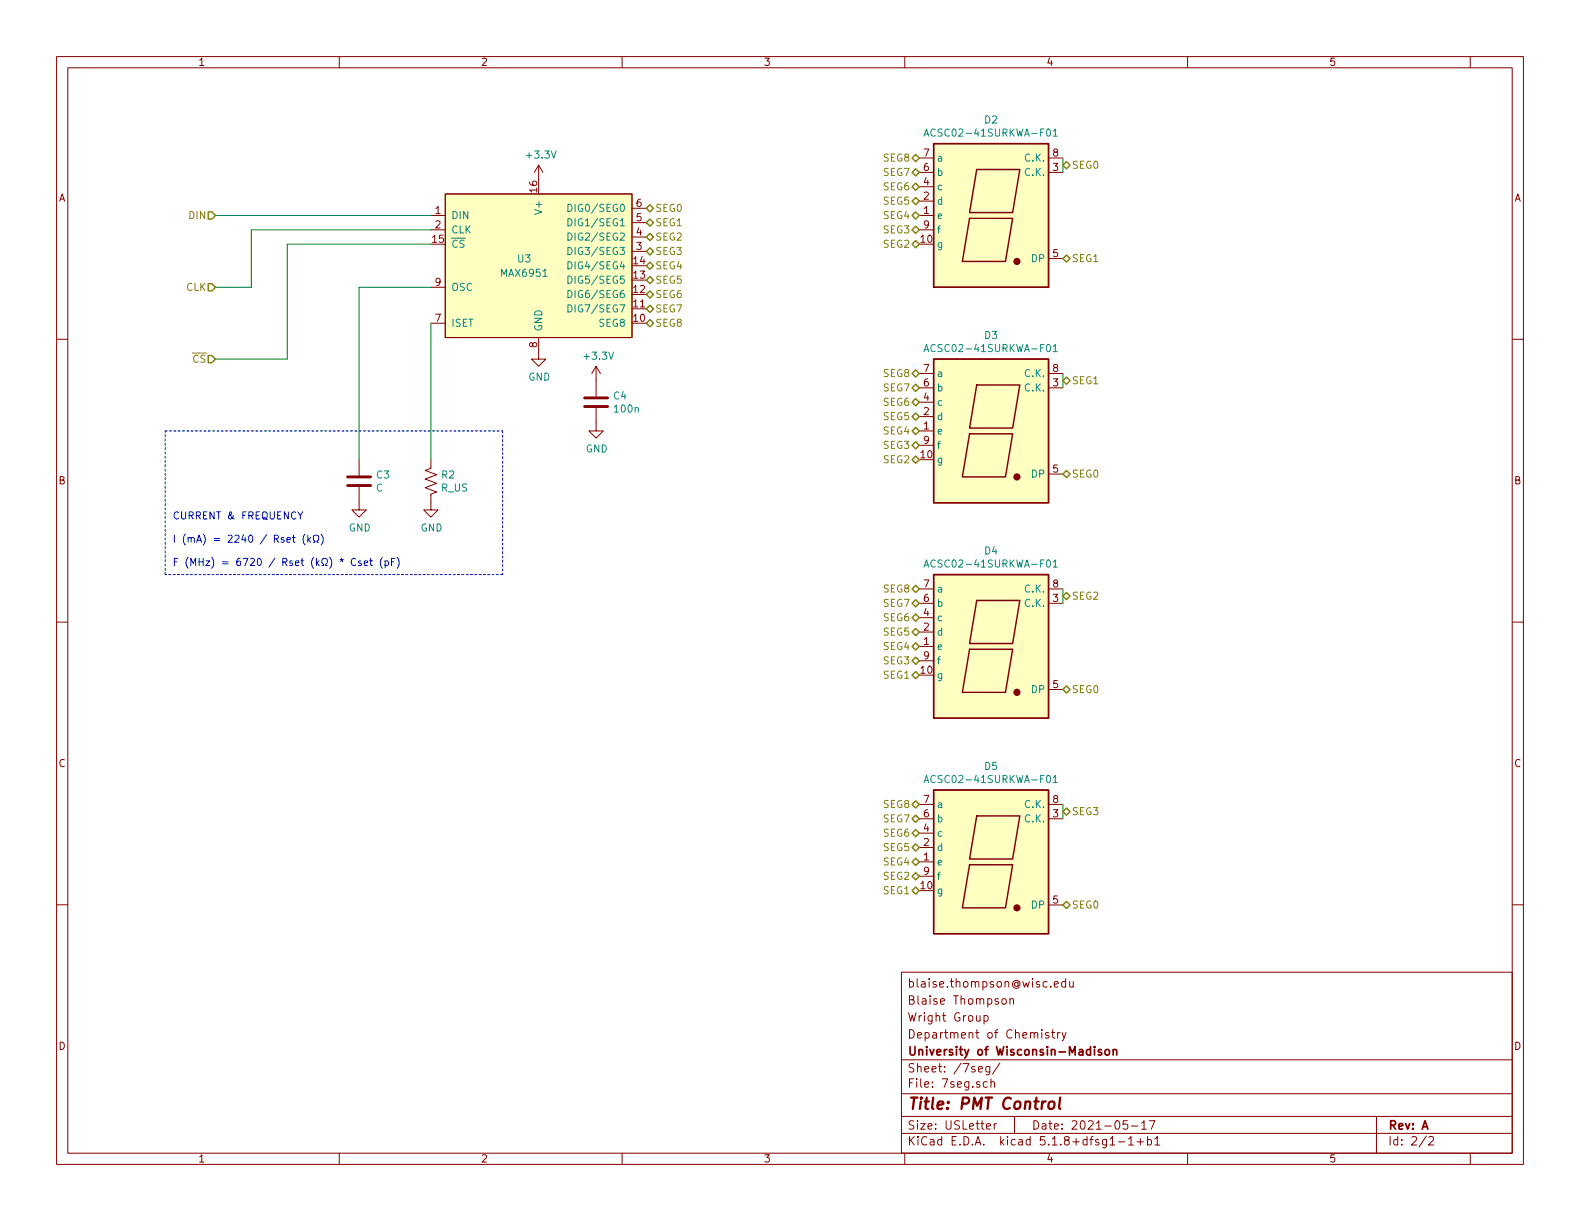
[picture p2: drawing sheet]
<svg xmlns="http://www.w3.org/2000/svg" width="279mm" height="216mm" viewBox="0 0 279 216" stroke-linecap="round" stroke-linejoin="round" font-family="sans-serif">
<g fill="none" stroke="#840000" stroke-width=".18">
<path d="M10 10h259.4v195.9h-259.4zM12 12h255.4v191.9h-255.4zM60 10v2M110 10v2M160 10v2M210 10v2M260 10v2M76.2 38.1h2.5M78.7 34.3h33.1v25.4h-33.1zM95.2 29.2l-.7 1.3M95.2 29.2v2.6M95.2 29.2l.8 1.3"/>
<path d="M111.8 39.4h2.5M111.8 36.8h2.5M162.6 38.1h2.5M162.6 35.6h2.5M162.6 30.5h2.5M162.6 33h2.5M162.6 27.9h2.5M185.4 30.5h2.6M185.4 27.9h2.6M10 60h2M76.2 40.6h2.5M76.2 57.2h2.5"/>
<path d="M76.2 50.8h2.5M95.2 59.7v3.8h1.3l-1.3 1.3-1.2-1.3h1.2M111.8 44.5h2.5M111.8 41.9h2.5M162.6 40.6h2.5M185.4 45.7h2.6M267.4 60h2M105.4 72.1v4.1h1.3l-1.3 1.3-1.3-1.3h1.3M105.4 64.8l-.8 1.2M105.4 64.8v5.3M105.4 64.8l.8 1.2M162.6 76.2h2.5"/>
<path d="M162.6 73.7h2.5M162.6 68.6h2.5M162.6 71.1h2.5M162.6 66h2.5M162.6 78.7h2.5M185.4 68.6h2.6M185.4 66h2.6M63.5 86.1v4.1h1.3l-1.3 1.2-1.3-1.2h1.3M63.5 81.3v2.8M76.2 81.3v1.5l-1 .4 2 .7-2 .8 2 .8-2 .7 2 .8-1 .4v2.8h1.3l-1.3 1.2-1.3-1.2h1.3M185.4 83.8h2.6M10 110h2"/>
<path d="M162.6 114.3h2.5M162.6 111.8h2.5M162.6 106.7h2.5M162.6 109.2h2.5M162.6 104.1h2.5M162.6 116.8h2.5M185.4 106.7h2.6M185.4 104.1h2.6M267.4 110h2M185.4 121.9h2.6M10 160h2M162.6 152.4h2.5"/>
<path d="M162.6 149.9h2.5M162.6 144.8h2.5M162.6 147.3h2.5M162.6 142.2h2.5M162.6 154.9h2.5M185.4 144.8h2.6M185.4 142.2h2.6M267.4 160h2M159.4 171.9h108v32h-108zM174 179.7l.4-.1 .3 .3v.5l-.3 .2-.4-.1M174 179.6v1.5M177.2 176.7l.2-.1 .5 .1v.7l-.2 .2-.5-.2z"/>
<path d="M178.6 176.7l.2-.1 .4 .1v.9M178.6 176.6v1M185.4 160h2.6M186.4 174.1l.7-.2v-.3h-.4l-.3 .2 .1 .7h.6M188.4 173.6h-.4l-.3 .2 .2 .7h.5M188.4 173.1v1.4M189.2 173.6v.9h.4l.2-.1M189.8 173.6v.9M159.4 197.4h108M159.4 193.4h108M159.4 187.4h108M173 189.1l.7-.2v-.3h-.5l-.2 .2 .1 .7h.6"/>
<path d="M174.4 199.2l.8-.2-.1-.2-.4-.1-.3 .2 .1 .7h.6M174.6 191.3h-.4l-.3 .2 .1 .7h.6M175 188.6v1.2l-.3 .3-.3-.1M175 188.6h-.4l-.3 .2 .1 .6 .2 .2 .4-.1M175.2 191.4l.3-.1h.3l.1 1M175.2 190.8v1.5M175.8 198.7v1M176.2 198.7l-.3 .1-.1 .2M176.8 188l-1.3 1.9M179.4 197.4v3M185.4 182.7a.37 .37 0 0 0-.5 .1v.2l.5 .1 .1 .2-.2 .3-.4-.1M186 182.6h.5"/>
<path d="M186.2 182.1v1.3l.3 .2M187 182.6v1M187.5 182.6l-.4 .1-.1 .2M187.8 182.6l.4 1M188.5 182.6l-.5 1.3-.2 .2M199.4 198.2h-.7l-.1 .7 .2-.1h.5l.1 .2v.5l-.2 .2-.6-.2M200.1 199.1h1.1M201.9 198.6l.4-.4v1.5M201.9 199.7h.8M203.2 198.2h1l-.6 1.5M243.4 197.4v6.5M60 203.9v2"/>
<path d="M110 203.9v2M159.4 200.4h108M160 203.9v2M196.3 201.4l.4-.4v1.5M196.3 202.5h.9M197.8 201.9h1.1M199.6 201.4l.4-.4v1.5M199.6 202.5h.8M201.1 201.9h1.1M201.7 201.3v1.2M202.9 201.5h.5l.2 .3-.1 .6h-.6M202.9 201v1.5"/>
<path d="M204.2 201.4l.4-.4v1.5M204.2 202.5h.9M210 203.9v2M252.2 200.9l-1.2 1.9M252.7 201.1l.2-.1h.3l.3 .4-.9 1.1h.9M260 203.9v2"/>
</g>
<path d="M185.5 194.9a.53 .53 0 0 1 .6-.2 .53 .53 0 0 1 .4 .4l-.1 .6a.54 .54 0 0 1-.5 .4 .54 .54 0 0 1-.5-.4zM187.5 194.1l-.2 1.7 .2 .3" fill="none" stroke="#840000" stroke-width=".41"/>
<path d="M194.8 185.6h-.4l-.2 .2 .1 .2 .5 .1v.4h-.6M195.5 185.7l.2-.1 .4 .1 .1 .6-.1 .2-.4 .1-.2-.2zM196.8 185.7l.1-.1a.37 .37 0 0 1 .6 .2v.8M196.8 185.6v1" fill="none" stroke="#840000" stroke-width=".3"/>
<g fill="#ffffc2" stroke="#ffffc2" stroke-width=".18">
<path d="M165.1 63.5h20.3v25.4h-20.3z"/>
<path d="M165.1 25.4h20.3v25.4h-20.3z"/>
<path d="M165.1 101.6h20.3v25.4h-20.3z"/>
<path d="M165.1 139.7h20.3v25.4h-20.3z"/>
<path d="M78.7 34.3h33.1v25.4h-33.1z"/>
</g>
<path d="M165.1 25.4h20.3v25.4h-20.3zM171.4 38.6h7.7l-1.3 7.6h-7.6zM172.7 30h7.6l-1.2 7.6h-7.7zM165.1 63.5h20.3v25.4h-20.3zM171.4 76.7h7.7l-1.3 7.6h-7.6zM172.7 68.1h7.6l-1.2 7.6h-7.7zM165.1 101.6h20.3v25.4h-20.3zM171.4 114.8h7.7l-1.3 7.6h-7.6zM172.7 106.2h7.6l-1.2 7.6h-7.7zM165.1 139.7h20.3v25.4h-20.3zM171.4 152.9h7.7l-1.3 7.6h-7.6zM172.7 144.3h7.6l-1.2 7.6h-7.7z" fill="none" stroke="#840000" stroke-width=".25"/>
<g fill="#840000" stroke="#840000" stroke-width=".25">
<circle cx="179.8" cy="84.3" r=".51"/>
<circle cx="179.8" cy="46.2" r=".51"/>
<circle cx="179.8" cy="122.4" r=".51"/>
<circle cx="179.8" cy="160.5" r=".51"/>
</g>
<g fill="none" stroke="#008484" stroke-width=".18">
<path d="M100.4 38.7a.64 .64 0 0 1 .8 .6 .64 .64 0 0 1-.8 .6zM100.4 36.1a.64 .64 0 0 1 .8 .7 .64 .64 0 0 1-.8 .6zM163.4 24.1l.4-1.3 .4 1.3M163.5 23.7h.6M186.3 23.2l.3-.4v1.3M186.3 24.1h.7M100.4 53.9a.64 .64 0 0 1 .8 .6 .64 .64 0 0 1-.8 .7zM100.4 51.4a.64 .64 0 0 1 .8 .6 .64 .64 0 0 1-.8 .6zM100.4 48.8a.64 .64 0 0 1 .8 .7 .64 .64 0 0 1-.8 .6zM100.4 46.3a.64 .64 0 0 1 .8 .6 .64 .64 0 0 1-.8 .6zM100.4 43.7a.64 .64 0 0 1 .8 .7 .64 .64 0 0 1-.8 .6zM100.4 41.2a.64 .64 0 0 1 .8 .6 .64 .64 0 0 1-.8 .7z"/>
<path d="M163.4 62.2l.4-1.3 .4 1.3M163.5 61.8h.6M186.3 61.3l.3-.4v1.3M186.3 62.2h.7M163.5 99.9h.6M186.3 99.4l.3-.4v1.3M163.4 100.3l.4-1.3 .4 1.3M186.3 100.3h.7M163.4 138.4l.4-1.3 .4 1.3M163.5 138h.6M186.3 137.5l.3-.4v1.3M186.3 138.4h.7"/>
</g>
<path d="M103.4 71.9h4M103.4 70.4h4M61.5 85.9h4M61.5 84.3h4" fill="none" stroke="#840000" stroke-width=".51"/>
<path d="M29.2 76.2h59.7M88.9 76.2v25.4M29.2 101.6v-25.4M88.9 101.6h-59.7" fill="none" stroke="#0000c2" stroke-width=".18" stroke-dasharray=".4 .4"/>
<path d="M38.1 38.1h38.1M188 27.9v2.6M76.2 40.6h-31.8v10.2h-6.3M76.2 50.8h-12.7v30.5M76.2 43.2h-25.4v20.3h-12.7M76.2 57.2v24.1M188 66v2.6M188 104.1v2.6M188 142.2v2.6" fill="none" stroke="#008400" stroke-width=".18"/>
<g fill="none" stroke="#848400" stroke-width=".25">
<path d="M36.8 37.5h.7l.6 .6-.6 .6h-.7zM114.3 36.8l.6-.6 .7 .6-.7 .7zM114.3 39.4l.6-.7 .7 .7-.7 .6zM161.3 35.6l.6-.7 .7 .7-.7 .6zM161.3 33l.6-.6 .7 .6-.7 .7zM161.3 30.5l.6-.7 .7 .7-.7 .6zM161.3 27.9l.6-.6 .7 .6-.7 .7zM161.9 37.5l.7 .6-.7 .6-.6-.6zM188.6 28.6l.6 .6-.6 .6-.6-.6zM36.8 50.2h.7l.6 .6-.6 .6h-.7zM114.3 41.9l.6-.6 .7 .6-.7 .6zM114.3 44.5l.6-.7 .7 .7-.7 .6z"/>
<path d="M114.3 47l.6-.6 .7 .6-.7 .6zM114.3 49.5l.6-.6 .7 .6-.7 .7zM114.3 52.1l.6-.7 .7 .7-.7 .6zM114.3 54.6l.6-.6 .7 .6-.7 .6zM114.3 57.2l.6-.7 .7 .7-.7 .6zM161.3 43.2l.6-.7 .7 .7-.7 .6zM161.9 40l.7 .6-.7 .7-.6-.7zM188 45.7l.6-.6 .6 .6-.6 .7zM36.8 62.9h.7l.6 .6-.6 .6h-.7zM161.3 76.2l.6-.6 .7 .6-.7 .6zM161.3 73.7l.6-.7 .7 .7-.7 .6zM161.3 71.1l.6-.6 .7 .6-.7 .7z"/>
<path d="M161.3 68.6l.6-.7 .7 .7-.7 .6zM161.3 66l.6-.6 .7 .6-.7 .7zM161.9 78.1l.7 .6-.7 .7-.6-.7zM188 67.3l.6-.6 .6 .6-.6 .6zM161.9 80.6l.7 .7-.7 .6-.6-.6zM188 83.8l.6-.6 .6 .6-.6 .7zM161.3 106.7l.6-.7 .7 .7-.7 .6zM161.3 109.2l.6-.6 .7 .6-.7 .7zM161.3 111.8l.6-.7 .7 .7-.7 .6zM161.3 114.3l.6-.6 .7 .6-.7 .6zM161.3 116.8l.6-.6 .7 .6-.7 .7zM161.3 119.4l.6-.7 .7 .7-.7 .6z"/>
<path d="M161.9 103.5l.7 .6-.7 .7-.6-.7zM188.6 104.8l.6 .6-.6 .6-.6-.6zM188 121.9l.6-.6 .6 .6-.6 .7zM161.3 142.2l.6-.6 .7 .6-.7 .7zM161.3 144.8l.6-.7 .7 .7-.7 .6zM161.3 147.3l.6-.6 .7 .6-.7 .7zM161.3 149.9l.6-.7 .7 .7-.7 .6zM161.3 152.4l.6-.6 .7 .6-.7 .6zM161.3 154.9l.6-.6 .7 .6-.7 .7zM161.3 157.5l.6-.7 .7 .7-.7 .6zM188 143.5l.6-.6 .6 .6-.6 .6zM188.6 159.4l.6 .6-.6 .7-.6-.7z"/>
</g>
<g fill="none" stroke="#0000c2" stroke-width=".18">
<path d="M50.2 95.1l-.3-.1-.2 .2 .1 .2 .4 .1v.3h-.5M50.7 95.5l.7-.1-.1-.3-.4-.1-.2 .2 .1 .6h.5M51.7 95h.5M51.9 94.6v1.1l.3 .2M52.7 90.5l.4 .7 .4-.7M53.1 91.2v.6M53.9 94.4a1.47 1.47 0 0 0 0 2M54.4 94.6v1.3M54.6 95.4l.3 .5M54.9 95l-.5 .5M55.4 95.9h.3v-.2a.54 .54 0 0 1-.3-.8 .54 .54 0 0 1 .8-.2 .59 .59 0 0 1-.1 1v.2h.3M56.8 94.4a1.47 1.47 0 0 1 0 2"/>
<path d="M60.1 98.9l.3 .1 .3-.1M60.2 99.3l.2-.3 .2 .3M60.4 98.7v.3M62.9 98.9a.6 .6 0 0 0-.8 .4 .6 .6 0 0 0 .6 .7l.2-.1M63.9 99.2h-.3l-.2 .1v.2l.5 .1v.3h-.5M64.4 99.6l.6-.1-.1-.3h-.3l-.2 .1 .1 .6h.4M65.4 99.2h.5M65.6 98.7v1.1l.3 .2M67.6 98.6a1.47 1.47 0 0 0 0 1.9M68.1 99.2h.4l.2 .2-.1 .5h-.5M68.1 99.2v1.2M69.2 99.3h.5"/>
<path d="M69.8 98.7h-.6v1.3M70.2 98.6a1.4 1.4 0 0 1 0 1.9"/>
</g>
<text font-size="2.8" fill="#840000" x="160.4" y="196.2">Title: PMT Control</text>
<g font-size="2.1" fill="#840000">
<text x="160.4" y="177.6">Blaise Thompson</text>
<text x="160.4" y="174.6">blaise.thompson@wisc.edu</text>
<text x="160.4" y="183.6">Department of Chemistry</text>
<text x="160.4" y="180.6">Wright Group</text>
<text x="160.4" y="189.6">Sheet: /7seg/</text>
<text x="160.4" y="186.6">University of Wisconsin-Madison</text>
<text x="160.4" y="192.3">File: 7seg.sch</text>
<text x="160.4" y="202.5">KiCad E.D.A. kicad 5.1.8+dfsg1-1+b1</text>
<text x="160.4" y="199.7">Size: USLetter</text>
<text x="182.4" y="199.7">Date: 2021-05-17</text>
<text x="245.4" y="199.7">Rev: A</text>
<text x="245.4" y="202.5">Id: 2/2</text>
</g>
<g font-size="1.8" fill="#840000">
<text x="35" y="11.6">1</text>
<text x="85" y="11.6">2</text>
<text x="135" y="11.6">3</text>
<text x="185" y="11.6">4</text>
<text x="235" y="11.6">5</text>
<text x="163.3" y="27.7">7</text>
<text x="186.2" y="27.7">8</text>
<text x="10.4" y="35.6">A</text>
<text x="95" y="34" transform="rotate(-90 95 34)">16</text>
<text x="163.3" y="35.3">2</text>
<text x="163.3" y="32.8">4</text>
<text x="163.3" y="30.2">6</text>
<text x="186.2" y="30.2">3</text>
<text x="267.8" y="35.6">A</text>
<text x="77" y="37.8">1</text>
<text x="77" y="40.4">2</text>
<text x="112.5" y="41.7">4</text>
<text x="112.5" y="39.1">5</text>
<text x="112.5" y="36.6">6</text>
<text x="163.3" y="37.8">1</text>
<text x="163.3" y="40.4">9</text>
<text x="76.5" y="42.9">15</text>
<text x="112.1" y="46.7">14</text>
<text x="112.5" y="44.2">3</text>
<text x="162.9" y="42.9">10</text>
<text x="186.2" y="45.5">5</text>
<text x="77" y="50.5">9</text>
<text x="112.1" y="51.8">12</text>
<text x="112.1" y="49.3">13</text>
<text x="77" y="56.9">7</text>
<text x="112.1" y="56.9">10</text>
<text x="112.1" y="54.4">11</text>
<text x="95" y="61.4" transform="rotate(-90 95 61.4)">8</text>
<text x="163.3" y="65.8">7</text>
<text x="186.2" y="65.8">8</text>
<text x="163.3" y="70.9">4</text>
<text x="163.3" y="68.3">6</text>
<text x="186.2" y="68.3">3</text>
<text x="163.3" y="75.9">1</text>
<text x="163.3" y="73.4">2</text>
<text x="162.9" y="81">10</text>
<text x="163.3" y="78.5">9</text>
<text x="186.2" y="83.6">5</text>
<text x="10.4" y="85.6">B</text>
<text x="267.8" y="85.6">B</text>
<text x="163.3" y="106.4">6</text>
<text x="163.3" y="103.9">7</text>
<text x="186.2" y="106.4">3</text>
<text x="186.2" y="103.9">8</text>
<text x="163.3" y="111.5">2</text>
<text x="163.3" y="109">4</text>
<text x="162.9" y="119.1">10</text>
<text x="163.3" y="114">1</text>
<text x="163.3" y="116.6">9</text>
<text x="186.2" y="121.7">5</text>
<text x="10.4" y="135.6">C</text>
<text x="267.8" y="135.6">C</text>
<text x="163.3" y="142">7</text>
<text x="186.2" y="142">8</text>
<text x="163.3" y="149.6">2</text>
<text x="163.3" y="147.1">4</text>
<text x="163.3" y="144.5">6</text>
<text x="186.2" y="144.5">3</text>
<text x="163.3" y="152.1">1</text>
<text x="163.3" y="154.7">9</text>
<text x="162.9" y="157.2">10</text>
<text x="186.2" y="159.8">5</text>
<text x="10.4" y="185.6">D</text>
<text x="267.8" y="185.6">D</text>
<text x="35" y="205.5">1</text>
<text x="85" y="205.5">2</text>
<text x="135" y="205.5">3</text>
<text x="185" y="205.5">4</text>
<text x="235" y="205.5">5</text>
</g>
<g font-size="1.8" fill="#008484">
<text x="174.1" y="21.8">D2</text>
<text x="93.3" y="28">+3.3V</text>
<text x="164.7" y="24.2">ACSC02-41SURKWA-F01</text>
<text x="165.6" y="28.6">a</text>
<text x="181.4" y="28.6">C.K.</text>
<text x="165.6" y="33.7">c</text>
<text x="165.6" y="31.1">b</text>
<text x="181.4" y="31.1">C.K.</text>
<text x="79.8" y="38.7">DIN</text>
<text x="79.8" y="41.3">CLK</text>
<text x="95.9" y="37.5" transform="rotate(-90 95.9 37.5)">V+</text>
<text x="101.4" y="40">DIG1/SEG1</text>
<text x="101.4" y="37.5">DIG0/SEG0</text>
<text x="165.6" y="38.7">e</text>
<text x="165.6" y="36.2">d</text>
<text x="165.6" y="41.3">f</text>
<text x="79.8" y="43.8">CS</text>
<text x="91.6" y="46.4">U3</text>
<text x="101.4" y="47.6">DIG4/SEG4</text>
<text x="101.4" y="45.1">DIG3/SEG3</text>
<text x="101.4" y="42.5">DIG2/SEG2</text>
<text x="165.6" y="43.8">g</text>
<text x="182.4" y="46.4">DP</text>
<text x="79.8" y="51.4">OSC</text>
<text x="88.8" y="48.9">MAX6951</text>
<text x="101.4" y="52.7">DIG6/SEG6</text>
<text x="101.4" y="50.2">DIG5/SEG5</text>
<text x="79.8" y="57.8">ISET</text>
<text x="95.9" y="58.7" transform="rotate(-90 95.9 58.7)">GND</text>
<text x="101.4" y="55.2">DIG7/SEG7</text>
<text x="106" y="57.8">SEG8</text>
<text x="174.1" y="59.9">D3</text>
<text x="103.5" y="63.6">+3.3V</text>
<text x="164.7" y="62.3">ACSC02-41SURKWA-F01</text>
<text x="93.4" y="67.3">GND</text>
<text x="108.5" y="70.6">C4</text>
<text x="165.6" y="71.8">c</text>
<text x="165.6" y="69.2">b</text>
<text x="165.6" y="66.7">a</text>
<text x="181.4" y="69.2">C.K.</text>
<text x="181.4" y="66.7">C.K.</text>
<text x="108.8" y="72.9">100n</text>
<text x="165.6" y="76.8">e</text>
<text x="165.6" y="74.3">d</text>
<text x="103.6" y="80">GND</text>
<text x="165.6" y="81.9">g</text>
<text x="165.6" y="79.4">f</text>
<text x="66.5" y="86.9">C</text>
<text x="66.6" y="84.6">C3</text>
<text x="78" y="86.9">R_US</text>
<text x="78.1" y="84.6">R2</text>
<text x="182.4" y="84.5">DP</text>
<text x="61.7" y="94">GND</text>
<text x="74.4" y="94">GND</text>
<text x="164.7" y="100.4">ACSC02-41SURKWA-F01</text>
<text x="174.1" y="98">D4</text>
<text x="165.6" y="107.3">b</text>
<text x="165.6" y="104.8">a</text>
<text x="181.4" y="107.3">C.K.</text>
<text x="181.4" y="104.8">C.K.</text>
<text x="165.6" y="112.4">d</text>
<text x="165.6" y="109.9">c</text>
<text x="165.6" y="114.9">e</text>
<text x="165.6" y="117.5">f</text>
<text x="165.6" y="120">g</text>
<text x="182.4" y="122.6">DP</text>
<text x="174.1" y="136.1">D5</text>
<text x="164.7" y="138.5">ACSC02-41SURKWA-F01</text>
<text x="165.6" y="142.9">a</text>
<text x="181.4" y="142.9">C.K.</text>
<text x="165.6" y="148">c</text>
<text x="165.6" y="145.4">b</text>
<text x="181.4" y="145.4">C.K.</text>
<text x="165.6" y="153">e</text>
<text x="165.6" y="150.5">d</text>
<text x="165.6" y="155.6">f</text>
<text x="165.6" y="158.1">g</text>
<text x="182.4" y="160.7">DP</text>
</g>
<g font-size="1.8" fill="#848400">
<text x="156.3" y="28.6">SEG8</text>
<text x="189.5" y="29.8">SEG0</text>
<text x="156.3" y="33.7">SEG6</text>
<text x="156.3" y="31.1">SEG7</text>
<text x="33.5" y="38.7">DIN</text>
<text x="115.8" y="37.5">SEG0</text>
<text x="115.8" y="40">SEG1</text>
<text x="156.3" y="41.3">SEG3</text>
<text x="156.3" y="38.7">SEG4</text>
<text x="156.3" y="36.2">SEG5</text>
<text x="115.8" y="42.5">SEG2</text>
<text x="115.8" y="45.1">SEG3</text>
<text x="115.8" y="47.6">SEG4</text>
<text x="156.3" y="43.8">SEG2</text>
<text x="189.5" y="46.4">SEG1</text>
<text x="32.9" y="51.4">CLK</text>
<text x="115.8" y="50.2">SEG5</text>
<text x="115.8" y="52.7">SEG6</text>
<text x="115.8" y="55.2">SEG7</text>
<text x="115.8" y="57.8">SEG8</text>
<text x="34.1" y="64.1">CS</text>
<text x="156.3" y="71.8">SEG6</text>
<text x="156.3" y="69.2">SEG7</text>
<text x="156.3" y="66.7">SEG8</text>
<text x="189.5" y="67.9">SEG1</text>
<text x="156.3" y="76.8">SEG4</text>
<text x="156.3" y="74.3">SEG5</text>
<text x="156.3" y="79.4">SEG3</text>
<text x="156.3" y="81.9">SEG2</text>
<text x="189.5" y="84.5">SEG0</text>
<text x="156.3" y="104.8">SEG8</text>
<text x="156.3" y="107.3">SEG7</text>
<text x="189.5" y="106">SEG2</text>
<text x="156.3" y="109.9">SEG6</text>
<text x="156.3" y="112.4">SEG5</text>
<text x="156.3" y="114.9">SEG4</text>
<text x="156.3" y="117.5">SEG3</text>
<text x="156.3" y="120">SEG1</text>
<text x="189.5" y="122.6">SEG0</text>
<text x="156.3" y="142.9">SEG8</text>
<text x="156.3" y="145.4">SEG7</text>
<text x="156.3" y="148">SEG6</text>
<text x="189.5" y="144.1">SEG3</text>
<text x="156.3" y="150.5">SEG5</text>
<text x="156.3" y="153">SEG4</text>
<text x="156.3" y="155.6">SEG2</text>
<text x="156.3" y="158.1">SEG1</text>
<text x="189.5" y="160.7">SEG0</text>
</g>
<g font-size="1.8" fill="#0000c2">
<text x="30.5" y="91.8">CURRENT &amp; FREQUENCY</text>
<text x="30.5" y="96">I (mA) = 2240 / Rset (k)</text>
<text x="30.5" y="100.1">F (MHz) = 6720 / Rset (k) * Cset (pF)</text>
</g>
</svg>
